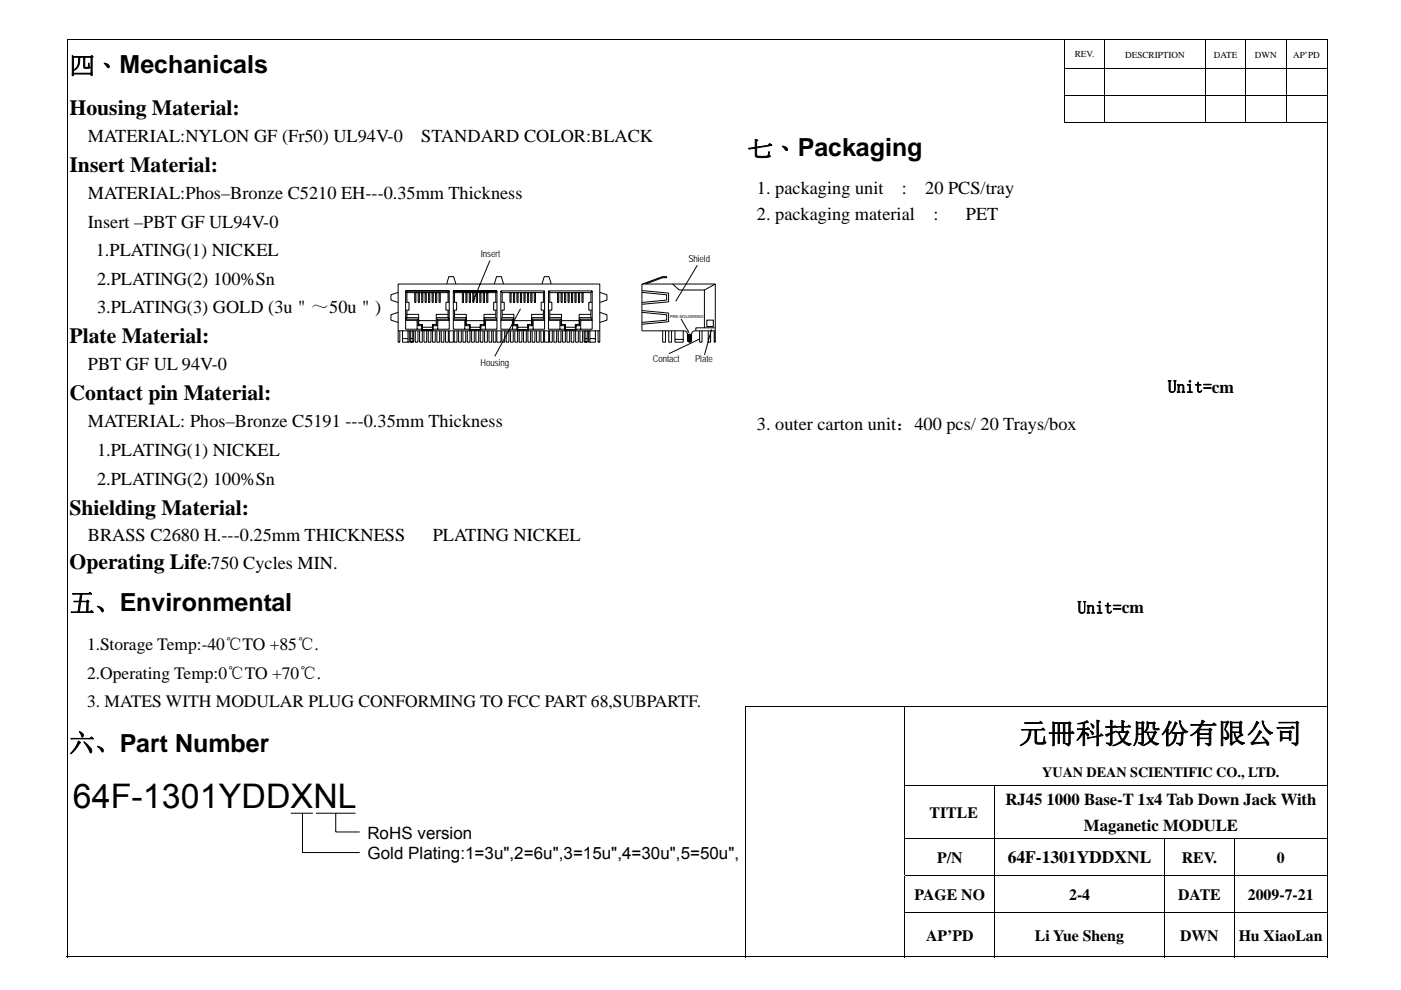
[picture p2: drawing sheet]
<svg xmlns="http://www.w3.org/2000/svg" width="297mm" height="210mm" viewBox="0 0 297 210" stroke-linecap="round" stroke-linejoin="round" font-family="sans-serif">
<path d="M14.2 8.3h.1v.1h-.1zM14.2 14.5h.1v.1h-.1zM281.3 8.3h.2v.1h-.2zM14.2 20.2h.1v.1h-.1zM14.2 25.8h.1v.2h-.1zM225.7 25.8h.1v.2h-.1z" fill="#000"/>
<g fill="none" stroke="#000" stroke-width=".21">
<path d="M14.2 8.3h267.3M14.2 8.4v6.1M14.2 14.6v5.6M225.7 14.6h55.8M225.7 8.4v6.1M225.7 14.6v5.6M234.2 8.4v6.1M234.2 14.6v5.6M255.6 8.4v6.1M255.6 14.6v5.6M264.1 8.4v6.1M264.1 14.6v5.6"/>
<path d="M272.7 8.4v6.1M272.7 14.6v5.6M281.4 8.4v6.1M281.4 14.6v5.6M14.2 20.3v5.5M14.2 26v123.8M225.7 20.2h55.8M225.7 25.9h55.8M225.7 20.3v5.5M234.2 20.3v5.5M255.6 20.3v5.5M264.1 20.3v5.5"/>
<path d="M272.7 20.3v5.5M281.4 20.3v5.5M281.4 26v123.8"/>
</g>
<g fill="#fff">
<path d="M192 150h18.8v16.5h-18.8z"/>
<path d="M192.4 150h18v16.5h-18z"/>
<path d="M210.8 150h70.5v16.5h-70.5z"/>
<path d="M211.4 150h69.5v11h-69.5z"/>
<path d="M211.4 161h69.5v5.5h-69.5z"/>
</g>
<path d="M14.2 149.8h.1v.2h-.1zM158 149.8h.1v.2h-.1zM14.2 166.5h.1v.2h-.1zM14.2 177.7h.1v.2h-.1zM158 166.5h.1v.2h-.1zM158 177.7h.1v.2h-.1zM14.2 185.6h.1v.2h-.1zM14.2 193.5h.1v.2h-.1zM158 185.6h.1v.2h-.1zM158 193.5h.1v.2h-.1zM281.3 202.9h.2v.2h-.2z" fill="#000"/>
<g fill="none" stroke="#000" stroke-width=".21">
<path d="M103.9 55.2l-3.6 8.7M147.8 56.3l-4.5 7.6M84.4 62l-1.5 .5v1.1l1.5 .6M84.4 66.3l-1.5 .5v1.1l1.5 .5M84.4 70.2h42.8M84.8 70.2v2.4h-.4v-12.4h42.8v12.4h-.4v-2.4M85.3 70.2v2.4h1.5v-2.4M85.3 71.8h1.2M86 61.7h9.2M86 64.1h.7v1.7h-.7M86 61.7v8.1h3.6M86 61.7l.3 .4"/>
<path d="M86 67.9h2.4v1.9M86.3 67.4l-.3 .3h2.6M86.3 67.4h2.5M86.3 66.7h2.5v2.1M86.3 62.1h8.7M86.3 62.1v2M86.3 65.8v1.6M86.5 70.2v2.4M87.1 70.2v2.4h.6v-2.4M87.1 71.8h.4M87.5 71.8l.1 .2-.2 .6M87.5 70.2v1.6"/>
<path d="M87.9 62.1v2.1h.3v-2.1M88.1 70.2v2.4h.5v-2.4M88.6 67.7v1.4M88.6 69.1h.8M88.7 62.1v2.1h.2v-2.1M88.8 68.8h.8M88.8 67.6l-.2 .1M88.8 68h3.7M88.8 68.8l-.2 .3M89 70.2v2.4h.5v-2.4M89.4 62.1v2.1h.3v-2.1M89.4 69.1v1.1"/>
<path d="M89.6 69.4h2.1M89.6 70h2.1M89.6 68.8v1.4M89.6 68.8l-.2 .3M89.9 70.2v2.4h.6v-2.4M90.1 62.1v2.1h.3v-2.1M90.8 70.2v2.4h.6v-2.4M90.9 62.1v2.1h.2v-2.1M91.6 62.1v2.1h.3v-2.1M91.7 68.8v1.1h-2.1M91.7 68.8h.8M91.7 68.8l.1 .3"/>
<path d="M91.7 70.2v2.4h.6v-2.4M91.8 69.1h.9M91.8 69.1v1.1M92.3 62.1v2.1h.3v-2.1M92.5 67.4h2.5M92.5 67.6l.2 .1M92.5 68.8l.2 .3M92.6 70.2v2.4h.6v-2.4M92.7 67.7v1.4M93.1 62.1v2.1h.2v-2.1M93.6 70.2v2.4h.5v-2.4M94.5 70.2v2.4h.6v-2.4"/>
<path d="M94.7 60.2l.5-1.5h1l.5 1.5M95 67.4l.2 .3h-2.5M95 66.7h-2.5v2.1M95 62.1v2M95 65.8v1.6M95.2 70.2v2.4h.9v-2.4M95.2 64.1h-.7v1.7h.7M95.2 61.7v8.1h-3.5v.4M95.2 61.7l-.2 .4M95.2 67.9h-2.4v1.9M96.1 61.7h9.3M96.1 64.1h.7v1.7h-.7"/>
<path d="M96.1 61.7v8.1h3.6v.4M96.1 61.7l.3 .4M96.1 67.9h2.4v1.9M96.3 70.2v2.4h.6v-2.4M96.4 67.4l-.3 .3h2.6M96.4 67.4h2.5M96.4 66.7h2.5v2.1M96.4 62.1v2M96.4 65.8v1.6M96.4 62.1h8.7M97.2 70.2v2.4h.6v-2.4M98 62.1v2.1h.3v-2.1"/>
<path d="M98.1 70.2v2.4h.6v-2.4M98.7 69.1h.8M98.7 67.7v1.4M98.8 62.1v2.1h.2v-2.1M98.9 68.8h.8M98.9 68h3.7M98.9 67.6l-.2 .1M98.9 68.8l-.2 .3M99.1 70.2v2.4h.5v-2.4M99.5 62.1v2.1h.3v-2.1M99.5 69.1v1.1M99.7 68.8v1.1h2.1v-1.1"/>
<path d="M99.7 69.4h2.1M99.7 68.8l-.2 .3M99.7 70h2.1M100 70.2v2.4h.6v-2.4M100.2 62.1v2.1h.3v-2.1M100.9 70.2v2.4h.6v-2.4M101 62.1v2.1h.2v-2.1M101.7 62.1v2.1h.3v-2.1M101.8 68.8h.8M101.8 68.8l.2 .3M101.8 70.2v2.4h.6v-2.4M102 69.1h.8"/>
<path d="M102 69.1v1.1M102.5 62.1v2.1h.2v-2.1M102.6 67.4h2.5M102.6 67.6l.2 .1M102.6 68.8l.2 .3M102.7 70.2v2.4h.6v-2.4M102.8 67.7v1.4M103.2 62.1v2.1h.2v-2.1M103.7 70.2v2.4h.5v-2.4M104.6 70.2v2.4h.6v-2.4M104.8 60.2l.5-1.5h1l.5 1.5M105.1 67.4l.3 .3h-2.6"/>
<path d="M105.1 66.7h-2.5v2.1M105.1 62.1v2M105.1 65.8v1.6M105.3 70.2v2.4h.9v-2.4M105.4 64.1h-.7v1.7h.7M105.4 61.7v8.1h-3.6v.4M105.4 61.7l-.3 .4M105.4 67.9h-2.5v1.9M106.2 61.7h9.3M106.2 61.7v8.1h3.6M106.2 64.1h.7v1.7h-.7M106.2 61.7l.3 .4"/>
<path d="M106.2 67.9h2.4v1.9M106.4 70.2v2.4h.6v-2.4M106.5 67.4l-.3 .3h2.6M106.5 67.4h2.5M106.5 66.7h2.5v2.1M106.5 62.1v2M106.5 65.8v1.6M106.5 62.1h8.7M107.3 70.2v2.4h.6v-2.4M108.1 62.1v2.1h.3v-2.1M108.2 70.2v2.4h.6v-2.4M108.8 67.7v1.4"/>
<path d="M108.8 69.1h.8M108.9 62.1v2.1h.2v-2.1M109 68.8h.8M109 68h3.7M109 67.6l-.2 .1M109 68.8l-.2 .3M109.2 70.2v2.4h.5v-2.4M109.6 62.1v2.1h.3v-2.1M109.6 69.1v1.1M109.8 69.9h2.1M109.8 69.4h2.1M109.8 70h2.1"/>
<path d="M109.8 68.8v1.4M109.8 68.8l-.2 .3M110.1 70.2v2.4h.6v-2.4M110.3 62.1v2.1h.3v-2.1M110.4 65.5l-5.5 10.1M111 70.2v2.4h.6v-2.4M111.1 62.1v2.1h.2v-2.1M111.8 62.1v2.1h.3v-2.1M111.9 68.8h.8M111.9 68.8v1.4M111.9 68.8l.2 .3M111.9 70.2v2.4h.6v-2.4"/>
<path d="M112.1 69.1h.8M112.1 69.1v1.1M112.5 62.1v2.1h.3v-2.1M112.7 67.4h2.5M112.7 67.6l.2 .1M112.7 68.8l.2 .3M112.8 70.2v2.4h.6v-2.4M112.9 67.7v1.4M113.3 62.1v2.1h.2v-2.1M113.8 70.2v2.4h.5v-2.4M114.7 70.2v2.4h.5v-2.4M114.9 60.2l.5-1.5h1l.5 1.5"/>
<path d="M115.2 62.1v2M115.2 65.8v1.6M115.2 67.4l.3 .3h-2.6M115.2 66.7h-2.5v2.1M115.5 70.2v2.4h.8v-2.4M115.5 61.7v8.1h-3.6M115.5 64.1h-.8v1.7h.8M115.5 61.7l-.3 .4M115.5 67.9h-2.5v1.9M116.3 61.7h9.3M116.3 64.1h.7v1.7h-.7M116.3 61.7v8.1h3.6"/>
<path d="M116.3 61.7l.3 .4M116.3 67.9h2.4v1.9M116.5 70.2v2.4h.6v-2.4M116.6 67.4l-.3 .3h2.6M116.6 67.4h2.5M116.6 66.7h2.5v2.1M116.6 62.1v2M116.6 65.8v1.6M116.6 62.1h8.7M117.4 70.2v2.4h.6v-2.4M118.2 62.1v2.1h.3v-2.1M118.4 70.2v2.4h.5v-2.4"/>
<path d="M118.9 69.1h.8M118.9 67.7v1.4M119 62.1v2.1h.2v-2.1M119.1 68.8h.8M119.1 68h3.7M119.1 67.6l-.2 .1M119.1 68.8l-.2 .3M119.7 62.1v2.1h.2v-2.1M119.7 69.1v1.1M119.9 68.8v3.8h-.6v-2.4M119.9 69.9h2.1M119.9 69.4h2.1"/>
<path d="M119.9 70h2.1M119.9 68.8l-.2 .3M120.2 70.2v2.4h.6v-2.4M120.4 62.1v2.1h.3v-2.1M121.1 70.2v2.4h.6v-2.4M121.2 62.1v2.1h.2v-2.1M121.9 62.1v2.1h.2v-2.1M122 68.8h.8M122 68.8v1.4M122 68.8l.1 .3M122 70.2v2.4h.6v-2.4M122.1 69.1v1.1"/>
<path d="M122.1 69.1h.9M122.6 62.1v2.1h.3v-2.1M122.8 67.4h2.5M122.8 67.6l.2 .1M122.8 68.8l.2 .3M123 70.2v2.4h.5v-2.4M123 67.7v1.4M123.4 62.1v2.1h.2v-2.1M123.9 70.2v2.4h.6v-2.4M124.1 71.8h.4M124.1 71.8l-.1 .2 .2 .6M124.1 70.2v1.6"/>
<path d="M124.8 70.2v2.4h1.4v-2.4M125.1 70.2v2.4M125.1 71.8h1.1M125.3 67.4l.3 .3h-2.6M125.3 66.7h-2.5v2.1M125.3 62.1v2M125.3 65.8v1.6M125.6 64.1h-.8v1.7h.8M125.6 61.7v8.1h-3.6M125.6 61.7l-.3 .4M125.6 67.9h-2.5v1.9M127.2 62l1.5 .5v1.1l-1.5 .6"/>
<path d="M127.2 66.3l1.5 .5v1.1l-1.5 .5M136.1 62l5.2 .5v1.1l-5.2 .6M136.1 66.3l5.2 .5v1.1l-5.2 .5M136.1 61.6l5.6 .6v1.8l-5.6 .5M136.1 65.9l5.6 .5v1.8l-5.6 .6M136.2 60.2l4.2-1.5h.9v.2h-.8l-3.6 1.3M140.5 70.2v2.4h.6v-2.4M141.8 70.2v2.4h.6v-2.4M142.6 60.2l1.4 1.3h5.3M143.1 70.2v2.4h1.8v-2.4M143.1 72h1.8M144.4 67.6l1.4 2.4"/>
<path d="M145.8 70.9v1.2a.43 .43 0 0 0 .4 .5 .43 .43 0 0 0 .4-.5v-1.2M145.8 70.9h.8M145.9 70.9l-.1 .1M146.1 70.9l-.3 .3M146.3 70.9l-.5 .6M146.5 70.9l-.7 .7 .7-.7M146.6 71l-.8 .9M146.6 71.2l-.8 .9M146.6 71.4l-.8 .9M146.6 71.6l-.8 .8M146.6 71.8l-.7 .7M146.6 72l-.5 .6"/>
<path d="M146.6 72.2l-.3 .4M148.3 70.2v2.4h.5v-2.4M148.4 71.9l-6.6 3.1M149.3 61.5v8M149.9 67.9h1.3v1.4h-1.3zM150.2 70.2v2.4h.5v-2.4M150.9 69.8l-1.5 5.5M151.7 60.2h-15.6v10h8.9l.5 .2 .3 .5M151.7 70.2h-4.5l-.5 .3-.1 .4M151.7 60.2l-2.4 1.3M151.7 69.5h-4.2v.7M151.7 60.2v12.4h-.3v-2.4"/>
<path d="M14.2 150v16.5M158 149.9h123.5M158 150v16.5M191.9 150v16.5M281.4 150v16.5M14.2 166.7v11M14.2 177.9v7.7M61.7 172.5h4.6M64.1 172.5v8.3h12.2M67 172.5h8.4M71.2 172.5v4h5.1M158 166.7v11"/>
<path d="M158 177.9v7.7M191.8 166.6h89.7M191.8 177.8h89.7M191.9 166.7v11M191.9 177.9v7.7M210.9 166.7v11M210.9 177.9v7.7M246.9 177.9v7.7M261.7 177.9v7.7M281.4 166.7v11M281.4 177.9v7.7M14.2 185.8v7.7"/>
<path d="M14.2 193.7v9.4M158 185.8v7.7M158 193.7v9.4M191.8 185.7h89.7M191.8 193.6h89.7M191.9 185.8v7.7M191.9 193.7v9.4M210.9 185.8v7.7M210.9 193.7v9.4M246.9 185.8v7.7M246.9 193.7v9.4M261.7 185.8v7.7"/>
<path d="M261.7 193.7v9.4M281.4 185.8v7.7M281.4 193.7v9.4M14.2 203h143.8M158.1 203h33.7M192 203h18.8M211 203h35.8M247 203h14.6M261.8 203h19.5"/>
</g>
<path d="M145.6 70.1l.3-.2 .4 1.1z" fill="#000"/>
<text font-size="7.2" x="15.4" y="171.4">64F-1301YDDXNL</text>
<text font-size="6" x="216" y="157.6">元冊科技股份有限公司</text>
<g font-size="5.3">
<text x="14.7" y="15.5">四、Mechanicals</text>
<text x="158.5" y="33.1">七、Packaging</text>
<text x="14.7" y="129.7">五、Environmental</text>
<text x="14.7" y="159.4">六、Part Number</text>
</g>
<g font-size="4.6">
<text x="14.7" y="24.4">Housing Material:</text>
<text x="14.7" y="36.5">Insert Material:</text>
<text x="14.7" y="72.8">Plate Material:</text>
<text x="14.7" y="84.9">Contact pin Material:</text>
<text x="14.7" y="109.1">Shielding Material:</text>
<text x="14.7" y="120.7">Operating Life</text>
</g>
<g font-size="3.9">
<text x="18.6" y="30.2">MATERIAL:NYLON GF (Fr50) UL94V-0</text>
<text x="89.3" y="30.2">STANDARD COLOR:BLACK</text>
<text x="160.5" y="41.1">1. packaging unit</text>
<text x="191.2" y="41.1">:</text>
<text x="196.2" y="41.1">20 PCS/tray</text>
<text x="18.6" y="42.2">MATERIAL:Phos–Bronze C5210 EH---0.35mm Thickness</text>
<text x="160.5" y="46.7">2. packaging material</text>
<text x="197.9" y="46.7">:</text>
<text x="204.8" y="46.7">PET</text>
<text x="18.6" y="48.3">Insert –PBT GF UL94V-0</text>
<text x="20.3" y="54.4">1.PLATING(1) NICKEL</text>
<text x="20.6" y="60.4">2.PLATING(2) 100%Sn</text>
<text x="20.6" y="66.5">3.PLATING(3) GOLD (3u＂～50u＂)</text>
<text x="18.6" y="78.5">PBT GF UL 94V-0</text>
<text x="18.6" y="90.7">MATERIAL: Phos–Bronze C5191 ---0.35mm Thickness</text>
<text x="160.5" y="91.2">3. outer carton unit：400 pcs/ 20 Trays/box</text>
<text x="20.6" y="96.7">1.PLATING(1) NICKEL</text>
<text x="20.6" y="102.8">2.PLATING(2) 100%Sn</text>
<text x="18.6" y="114.9">BRASS C2680 H.---0.25mm THICKNESS</text>
<text x="91.8" y="114.9">PLATING NICKEL</text>
<text x="44.8" y="120.7">750 Cycles MIN.</text>
</g>
<g font-size="3.7">
<text x="247.6" y="83.3">Unit=cm</text>
<text x="228.5" y="130.1">Unit=cm</text>
<text x="18.5" y="137.9">1.Storage Temp:-40℃TO +85℃.</text>
<text x="18.5" y="144">2.Operating Temp:0℃TO +70℃.</text>
<text x="18.5" y="150">3. MATES WITH MODULAR PLUG CONFORMING TO FCC PART 68,SUBPARTF.</text>
<text x="213.7" y="183.1">64F-1301YDDXNL</text>
</g>
<g font-size="3.6">
<text x="77.9" y="178">RoHS version</text>
<text x="77.9" y="182.1">Gold Plating:1=3u&quot;,2=6u&quot;,3=15u&quot;,4=30u&quot;,5=50u&quot;,</text>
</g>
<g font-size="3.5">
<text x="213.2" y="170.8">RJ45 1000 Base-T 1x4 Tab Down Jack With</text>
<text x="229.8" y="176.3">Maganetic MODULE</text>
</g>
<g font-size="3.3">
<text x="197.1" y="173.4">TITLE</text>
<text x="198.7" y="183">P/N</text>
<text x="250.6" y="183">REV.</text>
<text x="270.7" y="183">0</text>
<text x="193.9" y="190.9">PAGE NO</text>
<text x="226.7" y="190.9">2-4</text>
<text x="249.8" y="190.9">DATE</text>
<text x="264.6" y="190.9">2009-7-21</text>
<text x="196.4" y="199.5">AP’PD</text>
<text x="219.4" y="199.5">Li Yue Sheng</text>
<text x="250.2" y="199.5">DWN</text>
<text x="262.6" y="199.5">Hu XiaoLan</text>
</g>
<text font-size="3" x="221" y="164.8">YUAN DEAN SCIENTIFIC CO., LTD.</text>
<text font-size="2.6" x="43.9" y="120.7">:</text>
<g font-size="2">
<text x="101.9" y="54.5">Insert</text>
<text x="145.9" y="55.5">Shield</text>
<text x="101.9" y="77.5">Housing</text>
<text x="138.4" y="76.8">Contact</text>
<text x="147.4" y="76.8">Plate</text>
</g>
<g font-size="1.9">
<text x="227.9" y="12.1">REV.</text>
<text x="238.6" y="12.4">DESCRIPTION</text>
<text x="257.4" y="12.4">DATE</text>
<text x="266.1" y="12.4">DWN</text>
<text x="274.2" y="12.4">AP’PD</text>
</g>
<text font-size=".9" x="142.1" y="67.5">PRE-SOLDERING</text>
</svg>
